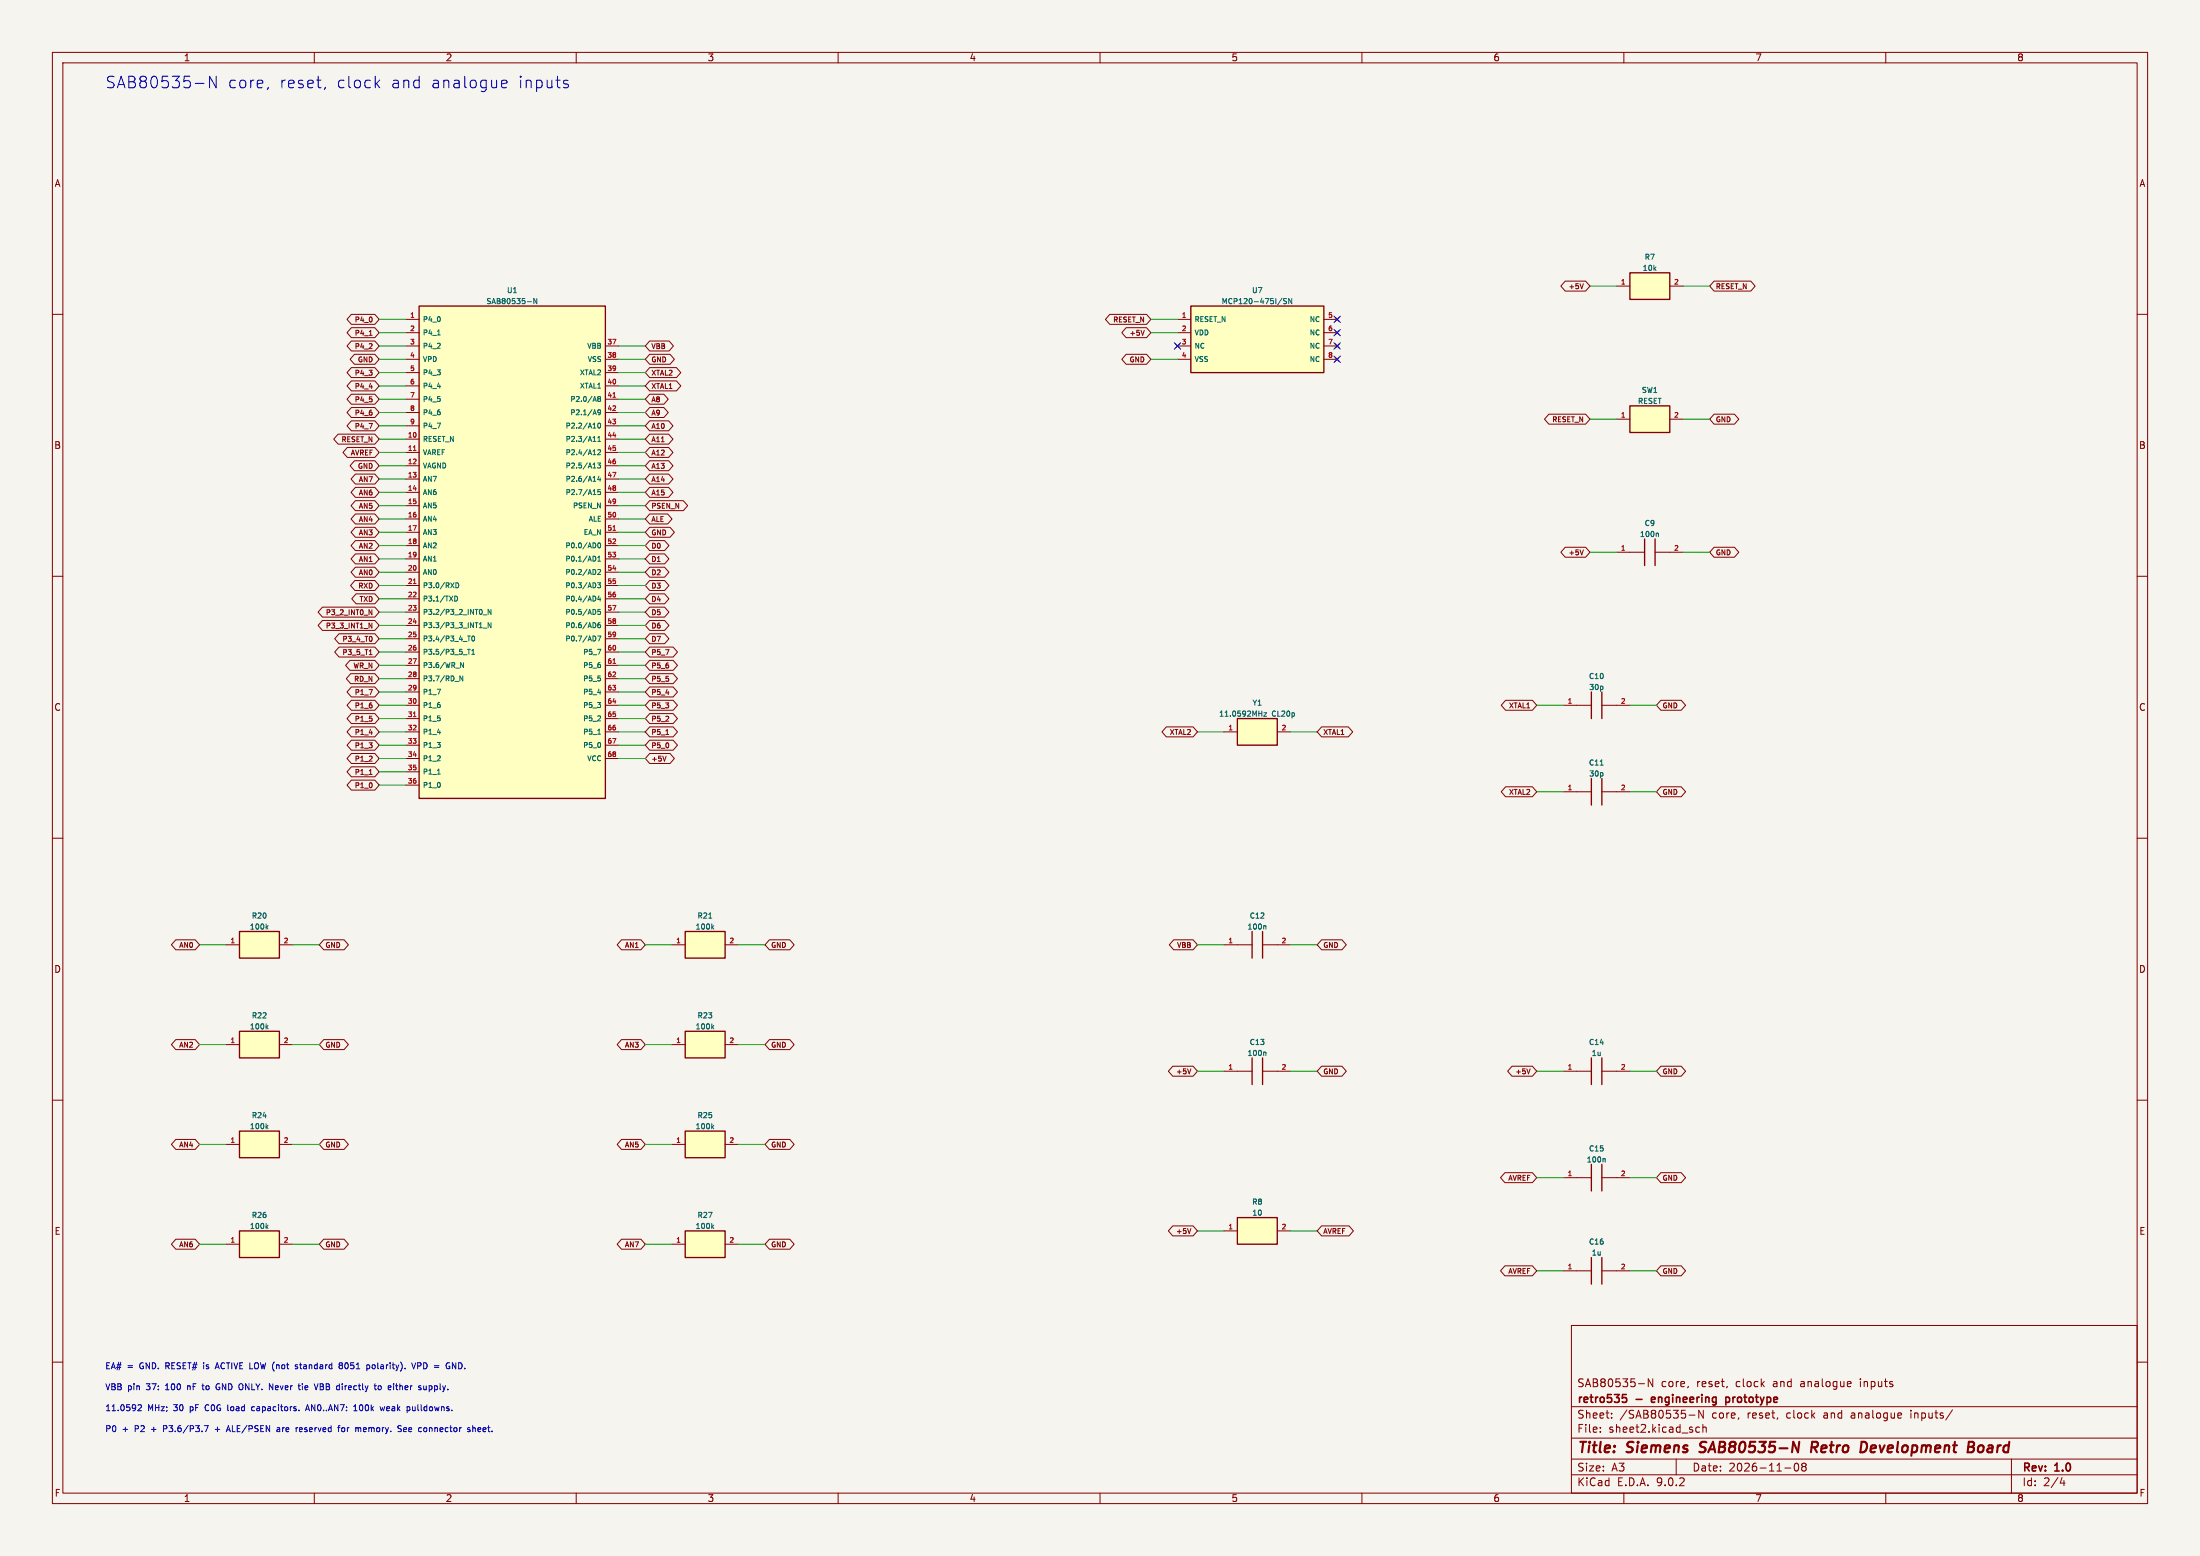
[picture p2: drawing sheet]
<svg xmlns="http://www.w3.org/2000/svg" width="420mm" height="297mm" viewBox="0 0 420 297" stroke-linecap="round" stroke-linejoin="round" font-family="sans-serif">
<path d="M0 0h420v297h-420z" fill="#f5f4ef" stroke="#f5f4ef" stroke-width=".19"/>
<g fill="none" stroke="#840000" stroke-width=".19">
<path d="M10 10h400v277h-400zM12 12h396v273h-396zM60 10v2M110 10v2M160 10v2M210 10v2M260 10v2M310 10v2M360 10v2M10 60h2M408 60h2M10 110h2"/>
<path d="M408 110h2M10 160h2M298.4 151.1h5.4M305.8 151.1h5.3M408 160h2M233.7 180.3h5.3M241 180.3h5.4M10 210h2M233.7 204.5h5.3M241 204.5h5.4M408 210h2M300 253h108v32h-108z"/>
<path d="M10 260h2M300 278.5h108M300 274.5h108M300 268.5h108M305.5 273.2v.2M305.5 272.5v.1M307.7 270.5v.2M307.7 269.8v.1M312.8 264.1h1.1M315.5 263.2v1.5l-.8-1.5v1.5M320 278.5v3M322.3 264.6l-.1 .2"/>
<path d="M322.4 270.1h1.2M323.8 273.2l.2 .2 .4-.1M324.4 272.5l-.4-.1-.2 .1M325.1 272.5l.2-.1 .4 .1v.9M325.1 271.9v1.5M325.2 269.2v1.5l-.9-1.5v1.5M329.7 264.6v.2M342.7 279.4l.2-.1a.8 .8 0 0 1 .5 .7 .8 .8 0 0 1-.5 .8l-.2-.2-.2-.4zM344.2 279.9l-.3-.3 .3-.3 .5 .1 .1 .2-.3 .3M344.2 279.9l-.3 .3 .1 .4 .2 .2 .5-.1 .1-.2-.1-.4-.2-.2M344.2 279.9h.3M353.3 263.8l.1 .2-.7 .2"/>
<path d="M364.8 269.2v.1M364.8 269.7v1M372.7 269.1l-1.3 1.9M384 278.5v6.5M408 260h2M60 285v2M110 285v2M160 285v2M210 285v2M260 285v2M300 281.5h108M310 285v2"/>
<path d="M340.7 280.2h1.2M360 285v2M393.7 282l-.4 1.1h.9M394 282.6v1"/>
</g>
<path d="M324.4 277.1l.3 .1M324.7 275.4l-.1 .6M342.3 275.2l.9 2 .3-2M346.3 276.3l.6 .9M346.7 275.2h-.7l-.3 2M346.8 276.2l-1 .1M355.4 275.2a.96 .96 0 0 1 1 .6 .96 .96 0 0 1-.3 1.1l-.5 .3M375.8 276.2h.6M375.9 275.2l.8 .1a.51 .51 0 0 1 .1 .5 .51 .51 0 0 1-.4 .4M376.4 276.2l.3 .1a.58 .58 0 0 1-.3 .9h-.8M378.4 275.9a.62 .62 0 0 0-.8 .4v.7l.6 .2" fill="none" stroke="#840000" stroke-width=".4"/>
<path d="M309.8 266.2h.7M309.8 266.8h.5l.2 .2-.1 .6h-.6M315.3 266.8v.8M316 267l-.7 .2M329.5 266.7v1.5M329.5 266.8l.4-.1 .3 .3M330.2 267.4l-.3 .3-.4-.1" fill="none" stroke="#840000" stroke-width=".3"/>
<path d="M303.8 148.6v5.1M305.8 148.6v5.1M239 177.8v5.1M241 177.8v5.1M239 201.9v5.1M241 201.9v5.1" fill="none" stroke="#840000" stroke-width=".25"/>
<path d="M305.5 146h.6M241.4 176.7l.3 .1v.6M241.4 200.8l.3 .2v.5" fill="none" stroke="#006464" stroke-width=".19"/>
<path d="M80 58.4h35.6v94h-35.6z" fill="#ffffc2"/>
<path d="M80 58.4h35.6v94h-35.6zM314 102.9v5.1M316 102.9v5.1M303.8 132.1v5.1M305.8 132.1v5.1" fill="none" stroke="#840000" stroke-width=".25"/>
<g fill="none" stroke="#840000" stroke-width=".19">
<path d="M77.5 61h2.5M77.5 63.5h2.5M77.5 66h2.5M77.5 68.6h2.5M77.5 71.1h2.5M77.5 73.7h2.5M77.5 76.2h2.5M77.5 78.7h2.5M115.6 66h2.5M115.6 68.6h2.5M115.6 71.1h2.5M115.6 73.7h2.5"/>
<path d="M115.6 76.2h2.5M115.6 78.7h2.5M77.5 81.3h2.5M77.5 83.8h2.5M77.5 86.4h2.5M77.5 88.9h2.5M77.5 91.4h2.5M77.5 94h2.5M77.5 96.5h2.5M77.5 99.1h2.5M115.6 81.3h2.5M115.6 83.8h2.5"/>
<path d="M115.6 86.4h2.5M115.6 88.9h2.5M115.6 91.4h2.5M115.6 94h2.5M115.6 96.5h2.5M115.6 99.1h2.5M77.5 101.6h2.5M77.5 104.1h2.5M77.5 106.7h2.5M77.5 109.2h2.5M77.5 111.8h2.5M77.5 114.3h2.5"/>
<path d="M77.5 116.8h2.5M77.5 119.4h2.5M115.6 101.6h2.5M115.6 104.1h2.5M115.6 106.7h2.5M115.6 109.2h2.5M115.6 111.8h2.5M115.6 114.3h2.5M115.6 116.8h2.5M115.6 119.4h2.5M308.6 105.4h5.4M316 105.4h5.3"/>
<path d="M77.5 121.9h2.5M77.5 124.5h2.5M77.5 127h2.5M77.5 129.5h2.5M77.5 132.1h2.5M77.5 134.6h2.5M77.5 137.2h2.5M77.5 139.7h2.5M115.6 121.9h2.5M115.6 124.5h2.5M115.6 127h2.5M115.6 129.5h2.5"/>
<path d="M115.6 132.1h2.5M115.6 134.6h2.5M115.6 137.2h2.5M115.6 139.7h2.5M298.4 134.6h5.4M305.8 134.6h5.3M77.5 142.2h2.5M77.5 144.8h2.5M77.5 147.3h2.5M77.5 149.9h2.5M115.6 142.2h2.5M115.6 144.8h2.5"/>
</g>
<g fill="none" stroke="#006464" stroke-width=".19">
<path d="M100.7 57.6h.7M102.5 57v1l-.6-1v1M83.5 63.9h.5M114.1 75.9l.2 .2M114.1 75.9h.1M114.1 75.9l.2-.2 .4 .2M114.3 76.1l-.2 .2 .2 .3 .4-.1-.2-.4M114.3 76.1h.2M114.7 78.6l-.2 .2h-.3v-.5l.3-.1 .2 .2-.1 .5-.4 .3M114.7 75.9h.1M114.7 75.9l-.2 .2M113.2 81.7h.5"/>
<path d="M113.2 84.3h.5M113.2 86.8h.5M113.2 89.3h.5M113.2 91.9h.5M113.2 94.4h.5M114.1 88.4h.6l-.4 .3 .3 .1v.4h-.5M114.1 85.9l.4-.1 .2 .3-.6 .7h.6M114.1 84.3h.6M114.1 83.6l.3-.3v1M114.2 80.8h.1a.46 .46 0 0 1 .4 .5 .46 .46 0 0 1-.5 .4l-.1-.4zM114.3 90.9l-.2 .7h.6M114.6 91.2v.7"/>
<path d="M114.6 93.5h-.4l-.1 .4h.5v.4h-.5M86.8 113.8a.48 .48 0 0 1 .6 .5 .48 .48 0 0 1-.6 .4zM87 111.2a.48 .48 0 0 1 .6 .5 .48 .48 0 0 1-.6 .5zM92.2 117.4h.8M92.2 119.9h.8M93.7 116.3v1l-.5-1v1M93.7 118.9v.9l-.5-.9v.9M113.6 106.2l.1 .4-.1 .5M114.1 111.2h.6l-.4 .4 .3 .1v.4h-.5M114.1 108.8l.4-.1 .2 .3-.6 .7h.6M114.1 106.4l.3-.2v.9M114.1 107.1h.6"/>
<path d="M114.2 103.7l.1-.1a.46 .46 0 0 1 .4 .5 .46 .46 0 0 1-.5 .4l-.1-.3zM114.3 113.7l-.2 .7h.6M114.6 118.9l-.4 .2-.1 .5 .2 .2 .3-.1v-.4l-.3-.1-.2 .2M114.6 114.1v.6M114.6 116.3h-.4l-.1 .5 .5-.1v.5h-.5M316.3 101.8l.3 .1v.5M87.9 126.5l.6 .9v-.9M88.3 129v1l-.5-1v1M89.3 121.4h.5M89.3 123.9h.5M89.5 121.4v1M89.5 123.9v1"/>
<path d="M90.1 124.9h.5M90.1 124.2l.2-.3v1M90.2 121.4h.1a.46 .46 0 0 1 .3 .5 .46 .46 0 0 1-.4 .4l-.1-.3zM114.1 121.4h.6l-.4 1M114.1 123.9h.6l-.4 1M114.1 132.2h.6M83.5 147.8h.5M114.1 140.1h.6"/>
</g>
<path d="M117 75.8h.5M78.9 86h.5M78.9 111.4h.5M117 101.2h.5M78.9 136.8h.5M117 126.6h.5" fill="none" stroke="#a90000" stroke-width=".19"/>
<path d="M130.8 215.9h7.6v5.1h-7.6z" fill="#ffffc2"/>
<path d="M130.8 215.9h7.6v5.1h-7.6z" fill="none" stroke="#840000" stroke-width=".25"/>
<path d="M128.3 218.4h2.5M138.4 218.4h2.6" fill="none" stroke="#840000" stroke-width=".19"/>
<path d="M136 215.1l.3 .4M136.3 214.8l-.4 .4" fill="none" stroke="#006464" stroke-width=".19"/>
<path d="M130.8 196.9h7.6v5h-7.6z" fill="#ffffc2"/>
<path d="M130.8 196.9h7.6v5h-7.6z" fill="none" stroke="#840000" stroke-width=".25"/>
<path d="M128.3 199.4h2.5M138.4 199.4h2.6" fill="none" stroke="#840000" stroke-width=".19"/>
<path d="M136 196l.3 .4M136.3 195.7l-.4 .4" fill="none" stroke="#006464" stroke-width=".19"/>
<path d="M227.3 58.4h25.4v12.7h-25.4z" fill="#ffffc2"/>
<path d="M227.3 58.4h25.4v12.7h-25.4z" fill="none" stroke="#840000" stroke-width=".25"/>
<g fill="none" stroke="#840000" stroke-width=".19">
<path d="M224.4 65.7l.8 .7M224.8 61h2.5M224.8 63.5h2.5M224.8 66h2.5M224.8 68.6h2.5M225.2 65.7l-.8 .7M252.7 61h2.6M252.7 63.5h2.6M252.7 66h2.6M252.7 68.6h2.6M254.9 60.6l.8 .7M254.9 63.1l.8 .8"/>
<path d="M254.9 65.7l.8 .7M254.9 68.2l.8 .8M255.7 60.6l-.8 .7M255.7 63.1l-.8 .8M255.7 65.7l-.8 .7M255.7 68.2l-.8 .8"/>
</g>
<path d="M244.7 56.9l-.8 1.3M245.6 57l-.5 .1a.42 .42 0 0 0 .5 .5l-.1 .3h-.5M246.6 57v1l-.6-1v1" fill="none" stroke="#006464" stroke-width=".19"/>
<path d="M45.7 177.8h7.6v5.1h-7.6z" fill="#ffffc2"/>
<path d="M45.7 177.8h7.6v5.1h-7.6z" fill="none" stroke="#840000" stroke-width=".25"/>
<path d="M43.2 180.3h2.5M53.3 180.3h2.6" fill="none" stroke="#840000" stroke-width=".19"/>
<path d="M50.9 177l.3 .4M51.2 176.7l-.4 .4" fill="none" stroke="#006464" stroke-width=".19"/>
<path d="M236.2 137.2h7.6v5h-7.6z" fill="#ffffc2"/>
<path d="M236.2 137.2h7.6v5h-7.6z" fill="none" stroke="#840000" stroke-width=".25"/>
<path d="M233.7 139.7h2.5M243.8 139.7h2.6" fill="none" stroke="#840000" stroke-width=".19"/>
<path d="M241.3 136h.5l-.5 .7h.5" fill="none" stroke="#006464" stroke-width=".19"/>
<path d="M45.7 234.9h7.6v5.1h-7.6z" fill="#ffffc2"/>
<path d="M45.7 234.9h7.6v5.1h-7.6z" fill="none" stroke="#840000" stroke-width=".25"/>
<path d="M43.2 237.5h2.5M53.3 237.5h2.6" fill="none" stroke="#840000" stroke-width=".19"/>
<path d="M50.9 234.1l.3 .4M51.2 233.8l-.4 .4" fill="none" stroke="#006464" stroke-width=".19"/>
<path d="M45.7 215.9h7.6v5.1h-7.6z" fill="#ffffc2"/>
<path d="M45.7 215.9h7.6v5.1h-7.6z" fill="none" stroke="#840000" stroke-width=".25"/>
<path d="M43.2 218.4h2.5M53.3 218.4h2.6" fill="none" stroke="#840000" stroke-width=".19"/>
<path d="M50.9 215.1l.3 .4M51.2 214.8l-.4 .4" fill="none" stroke="#006464" stroke-width=".19"/>
<path d="M130.8 234.9h7.6v5.1h-7.6z" fill="#ffffc2"/>
<path d="M130.8 234.9h7.6v5.1h-7.6z" fill="none" stroke="#840000" stroke-width=".25"/>
<path d="M128.3 237.5h2.5M138.4 237.5h2.6" fill="none" stroke="#840000" stroke-width=".19"/>
<path d="M136 234.1l.3 .4M136.3 233.8l-.4 .4" fill="none" stroke="#006464" stroke-width=".19"/>
<path d="M45.7 196.9h7.6v5h-7.6z" fill="#ffffc2"/>
<path d="M45.7 196.9h7.6v5h-7.6z" fill="none" stroke="#840000" stroke-width=".25"/>
<path d="M43.2 199.4h2.5M53.3 199.4h2.6" fill="none" stroke="#840000" stroke-width=".19"/>
<path d="M50.9 196l.3 .4M51.2 195.7l-.4 .4" fill="none" stroke="#006464" stroke-width=".19"/>
<path d="M311.1 77.5h7.7v5.1h-7.7z" fill="#ffffc2"/>
<path d="M311.1 77.5h7.7v5.1h-7.7z" fill="none" stroke="#840000" stroke-width=".25"/>
<path d="M308.6 80h2.5M318.8 80h2.5" fill="none" stroke="#840000" stroke-width=".19"/>
<path d="M311.1 52.1h7.7v5.1h-7.7z" fill="#ffffc2"/>
<path d="M311.1 52.1h7.7v5.1h-7.7z" fill="none" stroke="#840000" stroke-width=".25"/>
<path d="M308.6 54.6h2.5M318.8 54.6h2.5" fill="none" stroke="#840000" stroke-width=".19"/>
<path d="M130.8 177.8h7.6v5.1h-7.6z" fill="#ffffc2"/>
<path d="M130.8 177.8h7.6v5.1h-7.6zM303.8 222.2v5.1M305.8 222.2v5.1M303.8 240v5.1M305.8 240v5.1" fill="none" stroke="#840000" stroke-width=".25"/>
<path d="M128.3 180.3h2.5M138.4 180.3h2.6M298.4 224.8h5.4M305.8 224.8h5.3M298.4 242.6h5.4M305.8 242.6h5.3" fill="none" stroke="#840000" stroke-width=".19"/>
<path d="M135.3 175.3h.6M136 177l.3 .4M136.3 176.7l-.4 .4M306.2 221.1l.2 .2v.5" fill="none" stroke="#006464" stroke-width=".19"/>
<path d="M236.2 232.4h7.6v5.1h-7.6z" fill="#ffffc2"/>
<path d="M303.8 201.9v5.1M305.8 201.9v5.1M236.2 232.4h7.6v5.1h-7.6z" fill="none" stroke="#840000" stroke-width=".25"/>
<g fill="none" stroke="#840000" stroke-width=".19">
<path d="M298.8 53.7h3.9l.8 .9-.8 1h-3.9l-.8-1zM302.3 54.2l-.3 .9M327.2 53.7h7l.9 .9-.9 1h-7l-.8-1zM67.1 60h4.5l.8 1-.8 .9h-4.5l-.9-.9zM67.1 62.5h4.5l.8 1-.8 1h-4.5l-.9-1zM67.1 65.1h4.5l.8 .9-.8 1h-4.5l-.9-1zM67.1 70.2h4.5l.8 .9-.8 1h-4.5l-.9-1zM67.1 72.7h4.5l.8 1-.8 .9h-4.5l-.9-.9zM67.1 75.2h4.5l.8 1-.8 1h-4.5l-.9-1zM67.1 77.8h4.5l.8 .9-.8 1h-4.5l-.9-1zM67.7 67.6h3.9l.8 1-.8 .9h-3.9l-.9-.9zM70.5 64h.5"/>
<path d="M70.5 73.8h.6M124 65.1h3.7l.9 .9-.9 1h-3.7l-.8-1zM124 67.6h3.9l.8 1-.8 .9h-3.9l-.8-.9zM124 70.2h5.1l.9 .9-.9 1h-5.1l-.8-1zM124 72.7h5.1l.9 1-.9 .9h-5.1l-.8-.9zM124 75.2h2.7l.9 1-.9 1h-2.7l-.8-1zM124 77.8h2.7l.9 .9-.9 1h-2.7l-.8-1zM211.9 60h7l.8 1-.8 .9h-7l-.9-.9zM215 62.5h3.9l.8 1-.8 1h-3.9l-.8-1zM215 67.6h3.9l.8 1-.8 .9h-3.9l-.8-.9zM218.5 63l-.4 1M295.7 79.1h7l.8 .9-.8 1h-7l-.8-1z"/>
<path d="M327.2 79.1h3.9l.8 .9-.8 1h-3.9l-.8-1zM64.5 82.9h7.1l.8 .9-.8 1h-7.1l-.8-1zM66.3 85.4h5.3l.8 1-.8 .9h-5.3l-.8-.9zM67.1 80.3h4.5l.8 1-.8 .9h-4.5l-.9-.9zM67.7 87.9h3.9l.8 1-.8 1h-3.9l-.9-1zM67.8 95.6h3.8l.8 .9-.8 1h-3.8l-.8-1zM67.8 90.5h3.8l.8 .9-.8 1h-3.8l-.8-1zM67.8 93h3.8l.8 1-.8 .9h-3.8l-.8-.9zM67.8 98.1h3.8l.8 1-.8 .9h-3.8l-.8-.9zM70.5 80.8h.6l-.4 1M124 80.3h3.6l.9 1-.9 .9h-3.6l-.8-.9zM124 82.9h3.6l.9 .9-.9 1h-3.6l-.8-1z"/>
<path d="M124 85.4h3.6l.9 1-.9 .9h-3.6l-.8-.9zM124 87.9h3.6l.9 1-.9 1h-3.6l-.8-1zM124 90.5h3.6l.9 .9-.9 1h-3.6l-.8-1zM124 93h3.6l.9 1-.9 .9h-3.6l-.8-.9zM124 95.6h6.4l.9 .9-.9 1h-6.4l-.8-1zM124 98.1h3.5l.8 1-.8 .9h-3.5l-.8-.9zM61.6 115.9h10l.8 .9-.8 1h-10l-.9-1zM61.6 118.4h10l.8 1-.8 .9h-10l-.9-.9zM67.8 110.8h3.8l.8 1-.8 .9h-3.8l-.9-.9zM67.8 100.6h3.8l.8 1-.8 1h-3.8l-.8-1zM67.8 103.2h3.8l.8 .9-.8 1h-3.8l-.8-1zM67.8 105.7h3.8l.8 1-.8 .9h-3.8l-.8-.9z"/>
<path d="M67.8 108.3h3.8l.8 .9-.8 1h-3.8l-.8-1zM68 113.3h3.6l.8 1-.8 1h-3.6l-.8-1zM70.5 116.4l.5 .9v-.9M70.5 118.9l.5 1v-1M124 108.3h2.9l.8 .9-.8 1h-2.9l-.8-1zM124 110.8h2.9l.8 1-.8 .9h-2.9l-.8-.9zM124 113.3h2.9l.8 1-.8 1h-2.9l-.8-1zM124 115.9h2.9l.8 .9-.8 1h-2.9l-.8-1zM124 118.4h2.9l.8 1-.8 .9h-2.9l-.8-.9zM124 100.6h3.9l.8 1-.8 1h-3.9l-.8-1zM124 103.2h2.9l.8 .9-.8 1h-2.9l-.8-1zM124 105.7h2.9l.8 1-.8 .9h-2.9l-.8-.9z"/>
<path d="M298.8 104.5h3.9l.8 .9-.8 1h-3.9l-.8-1zM302.3 105l-.3 .9M327.2 104.5h3.9l.8 .9-.8 1h-3.9l-.8-1zM64.7 123.5h6.9l.8 1-.8 .9h-6.9l-.8-.9zM64.7 121h6.9l.8 .9-.8 1h-6.9l-.8-1zM66.8 126h4.8l.8 1-.8 1h-4.8l-.8-1zM66.9 128.6h4.7l.8 .9-.8 1h-4.7l-.8-1zM67.1 131.1h4.5l.8 1-.8 .9h-4.5l-.9-.9zM67.1 133.7h4.5l.8 .9-.8 1h-4.5l-.9-1zM67.1 136.2h4.5l.8 1-.8 .9h-4.5l-.9-.9zM67.1 138.7h4.5l.8 1-.8 1h-4.5l-.9-1zM70.5 131.6h.6l-.4 1"/>
<path d="M70.5 125h.5M70.5 139.9h.6M71 121.7v.5M124 121h2.9l.8 .9-.8 1h-2.9l-.8-1zM124 123.5h4.5l.8 1-.8 .9h-4.5l-.8-.9zM124 126h4.5l.8 1-.8 1h-4.5l-.8-1zM124 128.6h4.5l.8 .9-.8 1h-4.5l-.8-1zM124 131.1h4.5l.8 1-.8 .9h-4.5l-.8-.9zM124 133.7h4.5l.8 .9-.8 1h-4.5l-.8-1zM124 136.2h4.5l.8 1-.8 .9h-4.5l-.8-.9zM124 138.7h4.5l.8 1-.8 1h-4.5l-.8-1zM222.7 138.7h5.1l.8 1-.8 1h-5.1l-.9-1z"/>
<path d="M252.3 138.7h5.1l.8 1-.8 1h-5.1l-.8-1zM287.4 133.7h5.1l.9 .9-.9 1h-5.1l-.8-1zM317.1 133.7h3.9l.8 .9-.8 1h-3.9l-.9-1zM67.1 141.3h4.5l.8 .9-.8 1h-4.5l-.9-1zM67.1 143.8h4.5l.8 1-.8 .9h-4.5l-.9-.9zM67.1 146.4h4.5l.8 .9-.8 1h-4.5l-.9-1zM67.1 148.9h4.5l.8 1-.8 .9h-4.5l-.9-.9zM70.5 147.8h.5M124 141.3h4.5l.8 .9-.8 1h-4.5l-.8-1zM124 143.8h3.9l.8 1-.8 .9h-3.9l-.8-.9zM127.1 140.2h.6M127.2 144.3l-.4 1"/>
<path d="M287.4 150.2h5.1l.9 .9-.9 1h-5.1l-.8-1zM317.1 150.2h3.9l.8 .9-.8 1h-3.9l-.9-1zM33.6 179.4h3.7l.8 .9-.8 1h-3.7l-.9-1zM61.8 179.4h3.9l.8 .9-.8 1h-3.9l-.8-1zM118.6 179.4h3.8l.8 .9-.8 1h-3.8l-.8-1zM146.9 179.4h3.9l.8 .9-.8 1h-3.9l-.9-1zM224.1 179.4h3.7l.8 .9-.8 1h-3.7l-.9-1zM252.3 179.4h3.9l.8 .9-.8 1h-3.9l-.8-1zM33.6 198.4h3.7l.8 1-.8 .9h-3.7l-.9-.9zM61.8 198.4h3.9l.8 1-.8 .9h-3.9l-.8-.9zM118.6 198.4h3.8l.8 1-.8 .9h-3.8l-.8-.9zM146.9 198.4h3.9l.8 1-.8 .9h-3.9l-.9-.9z"/>
<path d="M33.6 217.5h3.7l.8 .9-.8 1h-3.7l-.9-1zM61.8 217.5h3.9l.8 .9-.8 1h-3.9l-.8-1zM118.6 217.5h3.8l.8 .9-.8 1h-3.8l-.8-1zM146.9 217.5h3.9l.8 .9-.8 1h-3.9l-.9-1zM223.9 203.5h3.9l.8 1-.8 .9h-3.9l-.9-.9zM227.3 204l-.3 1M252.3 203.5h3.9l.8 1-.8 .9h-3.9l-.8-.9zM288.6 203.5h3.9l.9 1-.9 .9h-3.9l-.8-.9zM292.1 204l-.3 1M298.4 204.5h5.4M305.8 204.5h5.3M317.1 203.5h3.9l.8 1-.8 .9h-3.9l-.9-.9z"/>
<path d="M33.6 236.5h3.7l.8 1-.8 .9h-3.7l-.9-.9zM61.8 236.5h3.9l.8 1-.8 .9h-3.9l-.8-.9zM118.6 236.5h3.8l.8 1-.8 .9h-3.8l-.8-.9zM146.9 236.5h3.9l.8 1-.8 .9h-3.9l-.9-.9zM223.9 234h3.9l.8 .9-.8 1h-3.9l-.9-1zM227.3 234.5l-.3 .9M233.7 234.9h2.5M243.8 234.9h2.6M252.3 234h5.2l.9 .9-.9 1h-5.2l-.8-1zM287.3 223.8h5.2l.9 1-.9 .9h-5.2l-.8-.9zM317.1 223.8h3.9l.8 1-.8 .9h-3.9l-.9-.9zM287.3 241.6h5.2l.9 1-.9 .9h-5.2l-.8-.9z"/>
<path d="M317.1 241.6h3.9l.8 1-.8 .9h-3.9l-.9-.9z"/>
</g>
<g fill="none" stroke="#009600" stroke-width=".19">
<path d="M303.5 54.6h5.1M321.3 54.6h5.1M72.4 61h5.1M72.4 63.5h5.1M72.4 66h5.1M72.4 68.6h5.1M72.4 71.1h5.1M72.4 76.2h5.1M72.4 78.7h5.1M72.4 73.7h5.1M118.1 66h5.1M118.1 68.6h5.1"/>
<path d="M118.1 71.1h5.1M118.1 76.2h5.1M118.1 78.7h5.1M118.1 73.7h5.1M219.7 61h5.1M219.7 63.5h5.1M219.7 68.6h5.1M72.4 81.3h5.1M72.4 83.8h5.1M72.4 86.4h5.1M72.4 88.9h5.1M72.4 91.4h5.1"/>
<path d="M72.4 94h5.1M72.4 96.5h5.1M72.4 99.1h5.1M118.1 81.3h5.1M118.1 83.8h5.1M118.1 86.4h5.1M118.1 88.9h5.1M118.1 91.4h5.1M118.1 94h5.1M118.1 96.5h5.1M118.1 99.1h5.1M303.5 80h5.1"/>
<path d="M321.3 80h5.1M72.4 101.6h5.1M72.4 104.1h5.1M72.4 106.7h5.1M72.4 109.2h5.1M72.4 111.8h5.1M72.4 114.3h5.1M72.4 116.8h5.1M72.4 119.4h5.1M118.1 101.6h5.1M118.1 104.1h5.1M118.1 106.7h5.1"/>
<path d="M118.1 109.2h5.1M118.1 111.8h5.1M118.1 114.3h5.1M118.1 116.8h5.1M118.1 119.4h5.1M303.5 105.4h5.1M321.3 105.4h5.1M72.4 121.9h5.1M72.4 124.5h5.1M72.4 127h5.1M72.4 129.5h5.1M72.4 132.1h5.1"/>
<path d="M72.4 134.6h5.1M72.4 139.7h5.1M72.4 137.2h5.1M118.1 121.9h5.1M118.1 124.5h5.1M118.1 127h5.1M118.1 129.5h5.1M118.1 132.1h5.1M118.1 134.6h5.1M118.1 139.7h5.1M118.1 137.2h5.1M228.6 139.7h5.1"/>
<path d="M246.4 139.7h5.1M293.4 134.6h5M311.1 134.6h5.1M72.4 149.9h5.1M72.4 147.3h5.1M72.4 144.8h5.1M72.4 142.2h5.1M118.1 144.8h5.1M118.1 142.2h5.1M293.4 151.1h5M311.1 151.1h5.1M38.1 199.4h5.1"/>
<path d="M38.1 180.3h5.1M55.9 199.4h5.1M55.9 180.3h5.1M123.2 199.4h5.1M123.2 180.3h5.1M141 199.4h5M141 180.3h5M228.6 180.3h5.1M246.4 180.3h5.1M38.1 218.4h5.1M55.9 218.4h5.1M123.2 218.4h5.1"/>
<path d="M141 218.4h5M228.6 204.5h5.1M246.4 204.5h5.1M293.4 204.5h5M311.1 204.5h5.1M38.1 237.5h5.1M55.9 237.5h5.1M123.2 237.5h5.1M141 237.5h5M228.6 234.9h5.1M246.4 234.9h5.1M293.4 224.8h5"/>
<path d="M311.1 224.8h5.1M293.4 242.6h5M311.1 242.6h5.1"/>
</g>
<path d="M224.2 65.4l1.2 1.2M225.4 65.4l-1.2 1.2M254.7 65.4l1.2 1.2M254.7 60.4l1.2 1.2M254.7 68l1.2 1.2M254.7 62.9l1.2 1.2M255.9 65.4l-1.2 1.2M255.9 60.4l-1.2 1.2M255.9 68l-1.2 1.2M255.9 62.9l-1.2 1.2" fill="none" stroke="#000084" stroke-width=".19"/>
<g fill="none" stroke="#0000c2" stroke-width=".19">
<path d="M37.3 15.9h1.7M41.3 14.6v2.2l-1.3-2.2v2.2M51.2 16.7l-.2 .4M62.1 16.7l-.2 .4M71.9 15.9l.6 .9M72.5 15.3l-.9 .8M95.7 16.4l.4 .4 .6-.1M95.7 15.6l.4-.3h.4l.3 .3v.2l-1.1 .2M107.9 16l.5 .1 .1 .3-.3 .4h-.4M107.9 15.3l.5 .1M26.3 268.2l.5-.1 .2 .4-.7 .8h.7M31.2 272.7h.5"/>
<path d="M31.7 272.1h-.5v1.2M35.8 264.5v.8M36 264.5l-.2 .1M38.6 264.5h.4M38.7 265.1l.3 .2M38.9 260.1v.1M38.9 260.5v.8M39 272.1h.8l-.5 1.2M39.3 268.3l-.1 .3 .1 .5M41.1 272.8h.8M41.1 261.3l.4-1.2 .3 1.2M41.2 260.9h.5"/>
<path d="M41.3 265l.2 .2h.4M41.7 264.8h.2M41.9 264.2h-.4l-.2 .2M43.2 273.3l.4-1.2 .4 1.2M43.3 272.9h.6M43.5 268.1v1l.1 .2M48.6 268.6l-.4-.1-.2 .2 .1 .5h.5M52.9 272.6h.4l.1 .7M53.4 272.8l-.6 .2 .2 .3 .4-.1M56.5 260.9h.3v.2l-.3 .2M56.5 260.5l.3 .1M57.2 260.5h.4"/>
<path d="M57.3 260.1l.1 1.1M57.6 272.5l-.4 .2v.5l.4 .1M57.7 272.8l-.5 .1M57.7 264.1v.1M57.7 264.5v.8M58.3 269.3l.4-1.2 .4 1.2M58.4 268.9h.6M61.1 264.7h.4M61.5 264.7h.2M61.6 264.2l-.5-.1v1.2h.5M61.6 264.6l-.1 .1M64.5 272.5h.4"/>
<path d="M64.9 272.1l-.3 .2M65 260.6l-.3-.2 .3-.3h.2l.2 .2-.2 .3M65 260.6l-.3 .2v.3l.3 .2 .3-.1 .1-.1-.1-.4-.1-.1M65 260.6h.2M65.8 272.6l-.4-.1-.2 .2 .1 .5h.5M65.9 264.5v.8M65.9 264.6v.1M66 260.2l-.2 .4 .2 .6M67.5 269.3h.7M67.6 268.4l.3-.3v1.2M68.6 272.5l.3 .2v.6M68.7 268.3v.8"/>
<path d="M70.2 260.5l.3 .1 .1 .1-.1 .5-.3 .1M71.5 260.6l-.3-.1-.2 .2 .1 .5h.4M72.3 264.6l.3-.1 .2 .2v.4l-.2 .2-.4-.2zM73.4 268.5l-.2 .8-.2-.6M75.5 264.5h.5M75.7 265.2l.3 .1M76.1 272.2h.5M76.4 272.7l.2 .2-.2 .4M77.1 272.9l.5-.1-.1-.2-.3-.1-.1 .2v.5h.4M78.6 260.1l.4 1.2 .4-1.2M78.8 268.5v.7h.4M80.4 260.3l-.2-.2h-.5v1.2"/>
<path d="M80.4 260.5l-.2 .2h-.5M81.4 264.5v.8M81.4 265.2l-.2 .1M81.4 272.6v.6M81.9 265.2l.4 .1M81.9 264.5v1.2M82.3 264.5l-.4 .1M86.4 260.1l.6 1.2v-1.2M90.3 272.6h.4v.7M90.3 272.1v1.2M91.4 272.5l-.2 .2v.4l.2 .2M91.8 272.8l-.6 .1"/>
</g>
<g font-size="3.1" fill="#0000c2">
<text x="20" y="17.1">SAB80535-N</text>
<text x="43.4" y="17.1">core,</text>
<text x="53.2" y="17.1">reset,</text>
<text x="64.2" y="17.1">clock</text>
<text x="74.5" y="17.1">and</text>
<text x="82.2" y="17.1">analogue</text>
<text x="98.9" y="17.1">inputs</text>
</g>
<g font-size="2.8" fill="#840000">
<text x="301" y="277.9">Title:</text>
<text x="310.6" y="277.9">Siemens</text>
<text x="325.4" y="277.9">SAB80535-N</text>
<text x="347.4" y="277.9">Retro</text>
<text x="357.6" y="277.9">Development</text>
<text x="378.9" y="277.9">Board</text>
</g>
<g font-size="2.1" fill="#840000">
<text x="301" y="268.2">retro535</text>
<text x="301" y="265">SAB80535-N</text>
<text x="312.4" y="268.2">-</text>
<text x="316" y="268.2">engineering</text>
<text x="317.1" y="265">core,</text>
<text x="323.9" y="265">reset,</text>
<text x="330.7" y="268.2">prototype</text>
<text x="331.5" y="265">clock</text>
<text x="338.8" y="265">and</text>
<text x="344.1" y="265">analogue</text>
<text x="355.6" y="265">inputs</text>
<text x="301" y="273.7">File:</text>
<text x="301" y="271">Sheet:</text>
<text x="307.1" y="273.7">sheet2.kicad_sch</text>
<text x="309.2" y="271">/SAB80535-N</text>
<text x="326.9" y="271">core,</text>
<text x="333.7" y="271">reset,</text>
<text x="341.3" y="271">clock</text>
<text x="348.6" y="271">and</text>
<text x="353.9" y="271">analogue</text>
<text x="365.4" y="271">inputs/</text>
<text x="301" y="281.1">Size:</text>
<text x="307.6" y="281.1">A3</text>
<text x="323" y="281.1">Date:</text>
<text x="330" y="281.1">2026-11-08</text>
<text x="386" y="281.3">Rev:</text>
<text x="392.4" y="281.3">1.0</text>
<text x="301" y="283.9">KiCad</text>
<text x="308.7" y="283.9">E.D.A.</text>
<text x="316.3" y="283.9">9.0.2</text>
<text x="386" y="283.9">Id:</text>
<text x="390.1" y="283.9">2/4</text>
</g>
<g font-size="1.8" fill="#840000">
<text x="35" y="11.9">1</text>
<text x="85" y="11.9">2</text>
<text x="135" y="11.9">3</text>
<text x="185" y="11.9">4</text>
<text x="235" y="11.9">5</text>
<text x="285" y="11.9">6</text>
<text x="335" y="11.9">7</text>
<text x="385" y="11.9">8</text>
<text x="10.3" y="35.9">A</text>
<text x="408.3" y="35.9">A</text>
<text x="10.3" y="85.9">B</text>
<text x="408.2" y="85.9">B</text>
<text x="10.3" y="135.9">C</text>
<text x="408.2" y="135.9">C</text>
<text x="10.3" y="185.9">D</text>
<text x="408.2" y="185.9">D</text>
<text x="10.3" y="235.9">E</text>
<text x="408.3" y="235.9">E</text>
<text x="10.3" y="285.9">F</text>
<text x="35" y="286.9">1</text>
<text x="85" y="286.9">2</text>
<text x="135" y="286.9">3</text>
<text x="185" y="286.9">4</text>
<text x="235" y="286.9">5</text>
<text x="285" y="286.9">6</text>
<text x="335" y="286.9">7</text>
<text x="385" y="286.9">8</text>
<text x="408.3" y="285.9">F</text>
</g>
<g font-size="1.6" fill="#0000c2">
<text x="20" y="261.6">EA#</text>
<text x="24.3" y="261.6">=</text>
<text x="26.8" y="261.6">GND.</text>
<text x="32" y="261.6">RESET#</text>
<text x="39.4" y="261.6">is</text>
<text x="42" y="261.6">ACTIVE LOW (not</text>
<text x="57.9" y="261.6">standard</text>
<text x="66.5" y="261.6">8051</text>
<text x="71.9" y="261.6">polarity).</text>
<text x="80.9" y="261.6">VPD =</text>
<text x="87.8" y="261.6">GND.</text>
<text x="20" y="269.6">11.0592</text>
<text x="20" y="265.6">VBB</text>
<text x="24.4" y="265.6">pin</text>
<text x="28.1" y="265.6">37:</text>
<text x="28.2" y="269.6">MHz;</text>
<text x="32" y="265.6">100</text>
<text x="33.3" y="269.6">30</text>
<text x="36.4" y="265.6">nF</text>
<text x="36.6" y="269.6">pF</text>
<text x="39.5" y="265.6">to</text>
<text x="39.7" y="269.6">C0G</text>
<text x="42.3" y="265.6">GND ONLY.</text>
<text x="44.2" y="269.6">load</text>
<text x="49.1" y="269.6">capacitors.</text>
<text x="52.9" y="265.6">Never</text>
<text x="58.7" y="265.6">tie</text>
<text x="59.7" y="269.6">AN0..AN7:</text>
<text x="62" y="265.6">VBB</text>
<text x="66.4" y="265.6">directly</text>
<text x="69" y="269.6">100k</text>
<text x="73.9" y="265.6">to</text>
<text x="74.3" y="269.6">weak</text>
<text x="76.7" y="265.6">either</text>
<text x="79.6" y="269.6">pulldowns.</text>
<text x="82.8" y="265.6">supply.</text>
<text x="20" y="273.6">P0</text>
<text x="23.3" y="273.6">+</text>
<text x="25.9" y="273.6">P2</text>
<text x="29.2" y="273.6">+</text>
<text x="31.8" y="273.6">P3.6/P3.7</text>
<text x="41.8" y="273.6">+</text>
<text x="44.4" y="273.6">ALE/PSEN</text>
<text x="54.1" y="273.6">are</text>
<text x="58" y="273.6">reserved</text>
<text x="66.3" y="273.6">for</text>
<text x="69.8" y="273.6">memory.</text>
<text x="78.1" y="273.6">See</text>
<text x="82.3" y="273.6">connector</text>
<text x="91.9" y="273.6">sheet.</text>
</g>
<g font-size="1.4" fill="#006464">
<text x="313.5" y="51.9">10k</text>
<text x="313.9" y="49.8">R7</text>
<text x="92.7" y="58.2">SAB80535-N</text>
<text x="96.7" y="56.1">U1</text>
<text x="233.1" y="58.2">MCP120-475I/SN</text>
<text x="238.9" y="56.1">U7</text>
<text x="312.6" y="77.3">RESET</text>
<text x="313.3" y="75.2">SW1</text>
<text x="313.9" y="100.6">C9</text>
<text x="313" y="102.7">100n</text>
<text x="303.2" y="129.8">C10</text>
<text x="303.3" y="131.9">30p</text>
<text x="232.6" y="137">11.0592MHz</text>
<text x="239" y="134.9">Y1</text>
<text x="242.8" y="137">CL20p</text>
<text x="303.2" y="146.3">C11</text>
<text x="303.3" y="148.4">30p</text>
<text x="47.6" y="177.6">100k</text>
<text x="47.9" y="175.5">R20</text>
<text x="132.7" y="177.6">100k</text>
<text x="133" y="175.5">R21</text>
<text x="238" y="177.6">100n</text>
<text x="238.4" y="175.5">C12</text>
<text x="47.6" y="196.7">100k</text>
<text x="47.9" y="194.6">R22</text>
<text x="132.7" y="196.7">100k</text>
<text x="133" y="194.6">R23</text>
<text x="238" y="201.8">100n</text>
<text x="238.4" y="199.7">C13</text>
<text x="303.2" y="199.7">C14</text>
<text x="303.7" y="201.8">1u</text>
<text x="47.6" y="215.7">100k</text>
<text x="47.9" y="213.6">R24</text>
<text x="132.7" y="215.7">100k</text>
<text x="133" y="213.6">R25</text>
<text x="303.2" y="220">C15</text>
<text x="302.8" y="222.1">100n</text>
<text x="47.9" y="232.7">R26</text>
<text x="133" y="232.7">R27</text>
<text x="238.9" y="230.1">R8</text>
<text x="238.9" y="232.2">10</text>
<text x="47.6" y="234.8">100k</text>
<text x="132.7" y="234.8">100k</text>
<text x="303.2" y="237.8">C16</text>
<text x="303.7" y="239.9">1u</text>
</g>
<g font-size="1.3" fill="#840000">
<text x="299.3" y="55.4">+5V</text>
<text x="327.5" y="55.4">RESET_N</text>
<text x="67.6" y="61.7">P4_0</text>
<text x="67.6" y="64.3">P4_1</text>
<text x="212.4" y="61.7">RESET_N</text>
<text x="215.5" y="64.3">+5V</text>
<text x="67.6" y="66.8">P4_2</text>
<text x="67.6" y="71.9">P4_3</text>
<text x="68.2" y="69.4">GND</text>
<text x="124.3" y="66.8">VBB</text>
<text x="124.3" y="69.4">GND</text>
<text x="124.3" y="71.9">XTAL2</text>
<text x="215.5" y="69.4">GND</text>
<text x="67.6" y="74.4">P4_4</text>
<text x="67.6" y="77">P4_5</text>
<text x="124.3" y="74.4">XTAL1</text>
<text x="124.3" y="77">A8</text>
<text x="67.6" y="79.5">P4_6</text>
<text x="67.6" y="82.1">P4_7</text>
<text x="124.3" y="79.5">A9</text>
<text x="124.3" y="82.1">A10</text>
<text x="296.2" y="80.8">RESET_N</text>
<text x="327.5" y="80.8">GND</text>
<text x="65" y="84.6">RESET_N</text>
<text x="66.8" y="87.1">AVREF</text>
<text x="68.2" y="89.7">GND</text>
<text x="124.3" y="84.6">A11</text>
<text x="124.3" y="87.1">A12</text>
<text x="124.3" y="89.7">A13</text>
<text x="68.3" y="92.2">AN7</text>
<text x="68.3" y="94.8">AN6</text>
<text x="124.3" y="92.2">A14</text>
<text x="124.3" y="94.8">A15</text>
<text x="68.3" y="97.3">AN5</text>
<text x="68.3" y="99.8">AN4</text>
<text x="124.3" y="97.3">PSEN_N</text>
<text x="124.3" y="99.8">ALE</text>
<text x="68.3" y="102.4">AN3</text>
<text x="68.3" y="104.9">AN2</text>
<text x="68.3" y="107.5">AN1</text>
<text x="124.3" y="102.4">GND</text>
<text x="124.3" y="104.9">D0</text>
<text x="124.3" y="107.5">D1</text>
<text x="299.3" y="106.2">+5V</text>
<text x="327.5" y="106.2">GND</text>
<text x="68.2" y="112.5">RXD</text>
<text x="68.3" y="110">AN0</text>
<text x="124.3" y="110">D2</text>
<text x="124.3" y="112.5">D3</text>
<text x="62.1" y="117.6">P3_2_INT0_N</text>
<text x="68.5" y="115.1">TXD</text>
<text x="124.3" y="115.1">D4</text>
<text x="124.3" y="117.6">D5</text>
<text x="62.1" y="120.2">P3_3_INT1_N</text>
<text x="65.2" y="125.2">P3_5_T1</text>
<text x="65.2" y="122.7">P3_4_T0</text>
<text x="124.3" y="120.2">D6</text>
<text x="124.3" y="122.7">D7</text>
<text x="124.3" y="125.2">P5_7</text>
<text x="67.3" y="127.8">WR_N</text>
<text x="67.4" y="130.3">RD_N</text>
<text x="124.3" y="127.8">P5_6</text>
<text x="124.3" y="130.3">P5_5</text>
<text x="67.6" y="132.9">P1_7</text>
<text x="67.6" y="135.4">P1_6</text>
<text x="67.6" y="137.9">P1_5</text>
<text x="124.3" y="132.9">P5_4</text>
<text x="124.3" y="135.4">P5_3</text>
<text x="124.3" y="137.9">P5_2</text>
<text x="287.9" y="135.4">XTAL1</text>
<text x="317.3" y="135.4">GND</text>
<text x="67.6" y="140.5">P1_4</text>
<text x="67.6" y="143">P1_3</text>
<text x="124.3" y="140.5">P5_1</text>
<text x="124.3" y="143">P5_0</text>
<text x="223.1" y="140.5">XTAL2</text>
<text x="252.5" y="140.5">XTAL1</text>
<text x="67.6" y="145.6">P1_2</text>
<text x="67.6" y="148.1">P1_1</text>
<text x="124.3" y="145.6">+5V</text>
<text x="67.6" y="150.6">P1_0</text>
<text x="287.9" y="151.9">XTAL2</text>
<text x="317.3" y="151.9">GND</text>
<text x="34" y="181.1">AN0</text>
<text x="62" y="181.1">GND</text>
<text x="119.1" y="181.1">AN1</text>
<text x="147.1" y="181.1">GND</text>
<text x="224.5" y="181.1">VBB</text>
<text x="252.5" y="181.1">GND</text>
<text x="34" y="200.2">AN2</text>
<text x="62" y="200.2">GND</text>
<text x="119.1" y="200.2">AN3</text>
<text x="147.1" y="200.2">GND</text>
<text x="224.4" y="205.2">+5V</text>
<text x="252.5" y="205.2">GND</text>
<text x="289.1" y="205.2">+5V</text>
<text x="317.3" y="205.2">GND</text>
<text x="34" y="219.2">AN4</text>
<text x="62" y="219.2">GND</text>
<text x="119.1" y="219.2">AN5</text>
<text x="147.1" y="219.2">GND</text>
<text x="287.8" y="225.6">AVREF</text>
<text x="317.3" y="225.6">GND</text>
<text x="34" y="238.3">AN6</text>
<text x="62" y="238.3">GND</text>
<text x="119.1" y="238.3">AN7</text>
<text x="147.1" y="238.3">GND</text>
<text x="224.4" y="235.7">+5V</text>
<text x="252.5" y="235.7">AVREF</text>
<text x="287.8" y="243.3">AVREF</text>
<text x="317.3" y="243.3">GND</text>
</g>
<g font-size="1.3" fill="#a90000">
<text x="309.3" y="54.4">1</text>
<text x="319.5" y="54.4">2</text>
<text x="78.2" y="60.7">1</text>
<text x="78.2" y="63.2">2</text>
<text x="78.2" y="65.8">3</text>
<text x="115.8" y="65.8">37</text>
<text x="225.5" y="60.7">1</text>
<text x="225.5" y="63.2">2</text>
<text x="225.5" y="65.8">3</text>
<text x="253.4" y="60.7">5</text>
<text x="253.4" y="63.2">6</text>
<text x="253.4" y="65.8">7</text>
<text x="78.2" y="68.3">4</text>
<text x="78.2" y="70.9">5</text>
<text x="115.8" y="68.3">38</text>
<text x="115.8" y="70.9">39</text>
<text x="225.5" y="68.3">4</text>
<text x="253.4" y="68.3">8</text>
<text x="78.2" y="73.4">6</text>
<text x="78.2" y="75.9">7</text>
<text x="115.8" y="73.4">40</text>
<text x="115.8" y="75.9">41</text>
<text x="77.7" y="83.6">10</text>
<text x="78.2" y="78.5">8</text>
<text x="78.2" y="81">9</text>
<text x="115.8" y="78.5">42</text>
<text x="115.8" y="81">43</text>
<text x="115.8" y="83.6">44</text>
<text x="309.3" y="79.8">1</text>
<text x="319.5" y="79.8">2</text>
<text x="77.7" y="86.1">11</text>
<text x="77.7" y="88.6">12</text>
<text x="115.8" y="86.1">45</text>
<text x="115.8" y="88.6">46</text>
<text x="77.7" y="91.2">13</text>
<text x="77.7" y="93.7">14</text>
<text x="115.8" y="91.2">47</text>
<text x="115.8" y="93.7">48</text>
<text x="77.7" y="96.3">15</text>
<text x="77.7" y="98.8">16</text>
<text x="77.7" y="101.3">17</text>
<text x="115.8" y="96.3">49</text>
<text x="115.8" y="98.8">50</text>
<text x="115.8" y="101.3">51</text>
<text x="77.7" y="103.9">18</text>
<text x="77.7" y="106.4">19</text>
<text x="115.8" y="103.9">52</text>
<text x="115.8" y="106.4">53</text>
<text x="309.3" y="105.2">1</text>
<text x="319.5" y="105.2">2</text>
<text x="77.7" y="109">20</text>
<text x="77.7" y="111.5">21</text>
<text x="115.8" y="109">54</text>
<text x="115.8" y="111.5">55</text>
<text x="77.7" y="114">22</text>
<text x="77.7" y="116.6">23</text>
<text x="77.7" y="119.1">24</text>
<text x="115.8" y="114">56</text>
<text x="115.8" y="116.6">57</text>
<text x="115.8" y="119.1">58</text>
<text x="77.7" y="121.7">25</text>
<text x="77.7" y="124.2">26</text>
<text x="115.8" y="121.7">59</text>
<text x="115.8" y="124.2">60</text>
<text x="77.7" y="126.7">27</text>
<text x="77.7" y="129.3">28</text>
<text x="77.7" y="131.8">29</text>
<text x="115.8" y="126.7">61</text>
<text x="115.8" y="129.3">62</text>
<text x="115.8" y="131.8">63</text>
<text x="77.7" y="134.4">30</text>
<text x="77.7" y="136.9">31</text>
<text x="115.8" y="134.4">64</text>
<text x="115.8" y="136.9">65</text>
<text x="299.2" y="134.4">1</text>
<text x="309.3" y="134.4">2</text>
<text x="77.7" y="139.4">32</text>
<text x="77.7" y="142">33</text>
<text x="115.8" y="139.4">66</text>
<text x="115.8" y="142">67</text>
<text x="234.4" y="139.4">1</text>
<text x="244.5" y="139.4">2</text>
<text x="77.7" y="144.5">34</text>
<text x="77.7" y="147.1">35</text>
<text x="77.7" y="149.6">36</text>
<text x="115.8" y="144.5">68</text>
<text x="299.2" y="150.9">1</text>
<text x="309.3" y="150.9">2</text>
<text x="43.9" y="180.1">1</text>
<text x="54" y="180.1">2</text>
<text x="129" y="180.1">1</text>
<text x="139.1" y="180.1">2</text>
<text x="234.4" y="180.1">1</text>
<text x="244.5" y="180.1">2</text>
<text x="43.9" y="199.1">1</text>
<text x="54" y="199.1">2</text>
<text x="129" y="199.1">1</text>
<text x="139.1" y="199.1">2</text>
<text x="234.4" y="204.2">1</text>
<text x="244.5" y="204.2">2</text>
<text x="299.2" y="204.2">1</text>
<text x="309.3" y="204.2">2</text>
<text x="43.9" y="218.2">1</text>
<text x="54" y="218.2">2</text>
<text x="129" y="218.2">1</text>
<text x="139.1" y="218.2">2</text>
<text x="299.2" y="224.5">1</text>
<text x="309.3" y="224.5">2</text>
<text x="43.9" y="237.2">1</text>
<text x="54" y="237.2">2</text>
<text x="129" y="237.2">1</text>
<text x="139.1" y="237.2">2</text>
<text x="234.4" y="234.7">1</text>
<text x="244.5" y="234.7">2</text>
<text x="299.2" y="242.3">1</text>
<text x="309.3" y="242.3">2</text>
</g>
<g font-size="1.3" fill="#006464">
<text x="80.6" y="61.7">P4_0</text>
<text x="80.6" y="64.2">P4_1</text>
<text x="228" y="61.7">RESET_N</text>
<text x="228" y="64.2">VDD</text>
<text x="249.9" y="61.7">NC</text>
<text x="249.9" y="64.2">NC</text>
<text x="80.6" y="66.7">P4_2</text>
<text x="80.6" y="69.3">VPD</text>
<text x="80.6" y="71.8">P4_3</text>
<text x="110.6" y="71.8">XTAL2</text>
<text x="112" y="66.7">VBB</text>
<text x="112" y="69.3">VSS</text>
<text x="228" y="66.7">NC</text>
<text x="228" y="69.3">VSS</text>
<text x="249.9" y="66.7">NC</text>
<text x="249.9" y="69.3">NC</text>
<text x="80.6" y="74.4">P4_4</text>
<text x="80.6" y="76.9">P4_5</text>
<text x="108.7" y="76.9">P2.0/A8</text>
<text x="110.6" y="74.4">XTAL1</text>
<text x="80.6" y="79.4">P4_6</text>
<text x="80.6" y="82">P4_7</text>
<text x="107.8" y="82">P2.2/A10</text>
<text x="108.7" y="79.4">P2.1/A9</text>
<text x="80.6" y="84.5">RESET_N</text>
<text x="80.6" y="87.1">VAREF</text>
<text x="80.6" y="89.6">VAGND</text>
<text x="107.8" y="84.5">P2.3/A11</text>
<text x="107.8" y="87.1">P2.4/A12</text>
<text x="107.8" y="89.6">P2.5/A13</text>
<text x="80.6" y="92.1">AN7</text>
<text x="80.6" y="94.7">AN6</text>
<text x="107.8" y="92.1">P2.6/A14</text>
<text x="107.8" y="94.7">P2.7/A15</text>
<text x="80.6" y="97.2">AN5</text>
<text x="80.6" y="99.8">AN4</text>
<text x="109.2" y="97.2">PSEN_N</text>
<text x="112.2" y="99.8">ALE</text>
<text x="80.6" y="102.3">AN3</text>
<text x="80.6" y="104.8">AN2</text>
<text x="80.6" y="107.4">AN1</text>
<text x="107.8" y="104.8">P0.0/AD0</text>
<text x="107.8" y="107.4">P0.1/AD1</text>
<text x="111.3" y="102.3">EA_N</text>
<text x="80.6" y="109.9">AN0</text>
<text x="80.6" y="112.5">P3.0/RXD</text>
<text x="107.8" y="109.9">P0.2/AD2</text>
<text x="107.8" y="112.5">P0.3/AD3</text>
<text x="80.6" y="115">P3.1/TXD</text>
<text x="80.6" y="117.5">P3.2/P3_2_INT0_N</text>
<text x="107.8" y="115">P0.4/AD4</text>
<text x="107.8" y="117.5">P0.5/AD5</text>
<text x="80.6" y="120.1">P3.3/P3_3_INT1_N</text>
<text x="80.6" y="122.6">P3.4/P3_4_T0</text>
<text x="80.6" y="125.2">P3.5/P3_5_T1</text>
<text x="107.8" y="120.1">P0.6/AD6</text>
<text x="107.8" y="122.6">P0.7/AD7</text>
<text x="111.2" y="125.2">P5_7</text>
<text x="80.6" y="127.7">P3.6/WR_N</text>
<text x="80.6" y="130.2">P3.7/RD_N</text>
<text x="111.2" y="127.7">P5_6</text>
<text x="111.2" y="130.2">P5_5</text>
<text x="80.6" y="132.8">P1_7</text>
<text x="80.6" y="135.3">P1_6</text>
<text x="80.6" y="137.9">P1_5</text>
<text x="111.2" y="132.8">P5_4</text>
<text x="111.2" y="135.3">P5_3</text>
<text x="111.2" y="137.9">P5_2</text>
<text x="80.6" y="140.4">P1_4</text>
<text x="80.6" y="142.9">P1_3</text>
<text x="111.2" y="140.4">P5_1</text>
<text x="111.2" y="142.9">P5_0</text>
<text x="80.6" y="145.5">P1_2</text>
<text x="80.6" y="148">P1_1</text>
<text x="112" y="145.5">VCC</text>
<text x="80.6" y="150.6">P1_0</text>
</g>
</svg>
